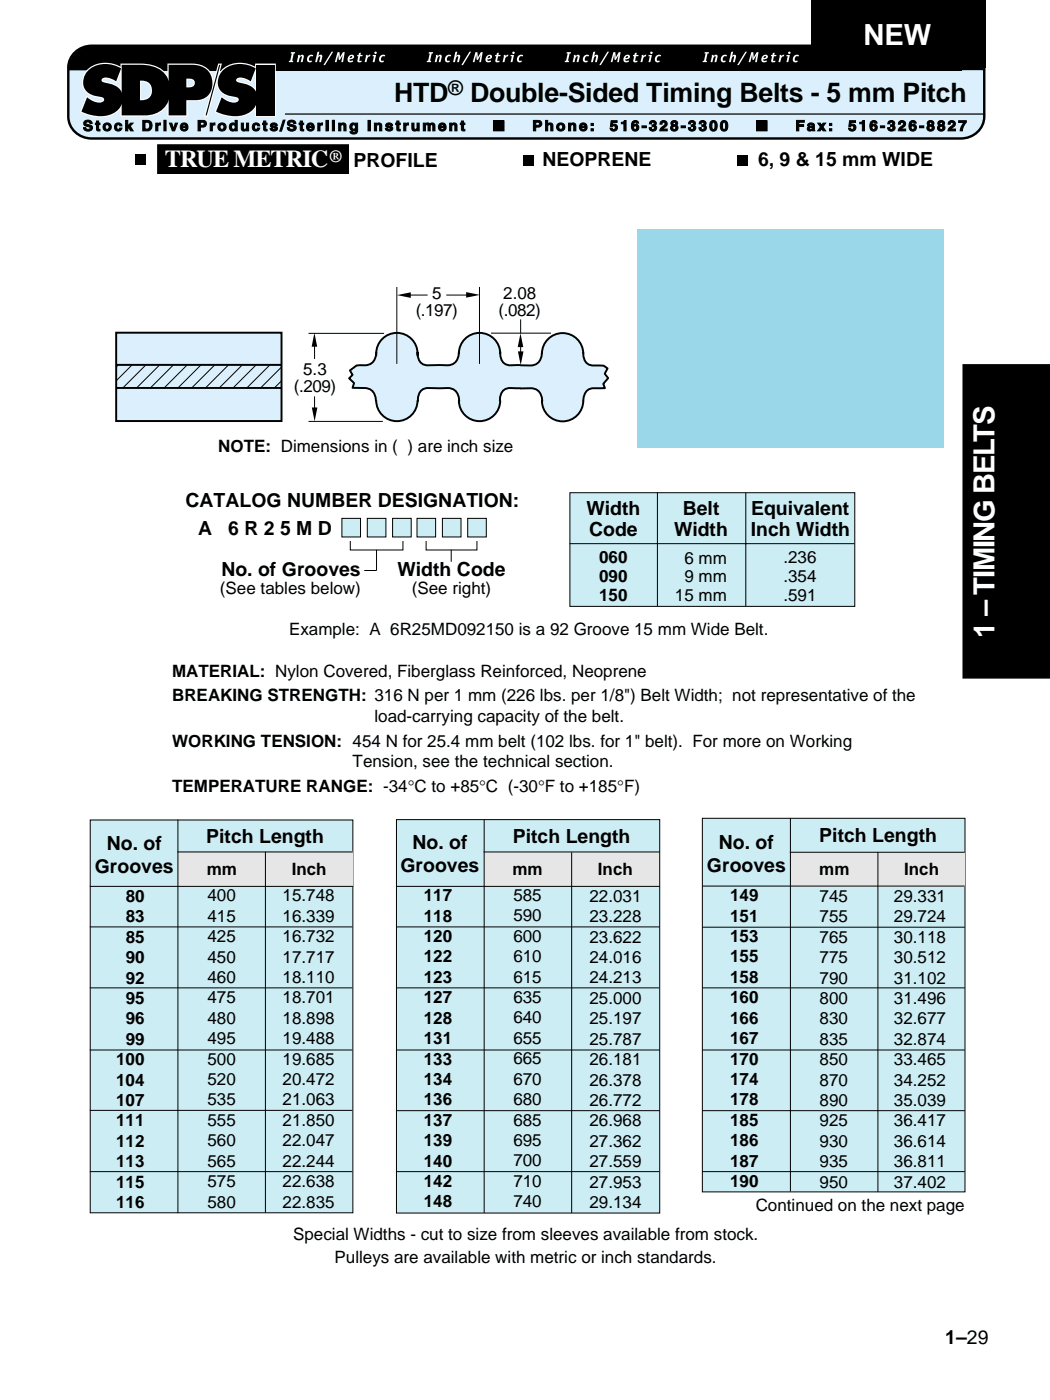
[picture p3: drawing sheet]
<svg xmlns="http://www.w3.org/2000/svg" width="152mm" height="203mm" viewBox="0 0 152 203" stroke-linecap="round" stroke-linejoin="round" font-family="sans-serif">
<g fill="#dceffc">
<path d="M50.8 53.8l1-.8h.5a2.52 2.52 0 0 0 1.9-.5 2.3 2.3 0 0 0 .4-1.4v7.2a1.79 1.79 0 0 0-2.1-2h-1.3l.2-.7-.7-.7 .5-.5z"/>
<path d="M84.7 51.1a1.67 1.67 0 0 0 1.9 1.9 1.99 1.99 0 0 1 1.6 .5l-.4 .7 .5 .7-.7 .8 .2 .6-1.2 .1a1.65 1.65 0 0 0-1.9 1.9z"/>
<path d="M53.8 53h31.3l.1 3.4h-31.3z"/>
<path d="M67.3 49.4a3 3 0 0 1 3.3-.9 3 3 0 0 1 2 2.8h-6l.1-.7 .2-.6z"/>
<path d="M55.3 49.4a3 3 0 0 1 3.4-.9 3 3 0 0 1 1.9 3.1h-6a3 3 0 0 1 .7-2.2z"/>
<path d="M66.6 58.1h6a3 3 0 0 1-3 3 3 3 0 0 1-3-3z"/>
<path d="M54.6 58.1h6a3 3 0 0 1-3 3 3 3 0 0 1-3-3z"/>
<path d="M79.3 49.5a3 3 0 0 1 3.4-1 3 3 0 0 1 2 2.8h-6v-.6l.3-.7z"/>
<path d="M78.7 58.2h6a3 3 0 0 1-3 3 3 3 0 0 1-3-3z"/>
<path d="M54.7 51.2l5.8-.1a2.17 2.17 0 0 0 .9 2h-5.8l-1.7-.1a2.7 2.7 0 0 0 .8-1.8z"/>
<path d="M54 56.4l.1-.1 1.6-.1 5.8 .1a1.96 1.96 0 0 0-.8 1.7l-.3 .2a24 24 0 0 1-5.7 0v-.1a3.3 3.3 0 0 0-.7-1.7z"/>
<path d="M66.7 51.2l5.8-.1a2.17 2.17 0 0 0 .9 2h-5.8l-1.7-.1a2.7 2.7 0 0 0 .8-1.8z"/>
<path d="M65.9 56.4l.2-.1 1.6-.1 5.8 .1a1.96 1.96 0 0 0-.8 1.7l-.3 .2a24 24 0 0 1-5.7 0v-.1a3.3 3.3 0 0 0-.8-1.7z"/>
<path d="M78.8 51.2l5.7-.1a2.18 2.18 0 0 0 1 2h-5.9l-1.7-.1a2.71 2.71 0 0 0 .9-1.8z"/>
<path d="M77.8 56.4l.2-.1 1.6-.1 5.9 .1a1.97 1.97 0 0 0-.8 1.7l-.3 .2a24 24 0 0 1-5.6 0l-.4-.9z"/>
</g>
<g fill="none" stroke="#000" stroke-width=".28">
<path d="M54.6 58.1a3 3 0 0 0 3 3 3 3 0 0 0 3-3M54.6 51.1a1.78 1.78 0 0 1-2 1.9h-.8l-1 .8 .4 .6-.5 .5 .7 .7-.2 .7h1.3a1.74 1.74 0 0 1 2.1 2M54.6 51.6a3 3 0 0 1 3-3.3 3 3 0 0 1 3 3.3M60.6 51.1a1.64 1.64 0 0 0 1.6 1.9h1.8a2.75 2.75 0 0 0 2.1-.5 2.3 2.3 0 0 0 .5-1.4M60.7 58.3a1.64 1.64 0 0 1 1.5-2h1.8a2.75 2.75 0 0 1 2.2 .5 2.3 2.3 0 0 1 .4 1.5M66.6 51.3a3 3 0 0 1 3-3 3 3 0 0 1 3 3M66.6 58.1a3 3 0 0 0 3 3 3 3 0 0 0 3-3M72.6 51.1a1.66 1.66 0 0 0 2 1.9h.9M75.5 56.4h.8a2.56 2.56 0 0 1 1.9 .5 2.3 2.3 0 0 1 .5 1.4M75.5 56.4l-.9-.1a1.61 1.61 0 0 0-2 2M78.7 51.3a3 3 0 0 1 3-3 3 3 0 0 1 3 3M78.7 58.2a3 3 0 0 0 3 3 3 3 0 0 0 3-3"/>
<path d="M78.7 51.1a1.78 1.78 0 0 1-2.1 1.9h-1.1M84.7 51.1a1.67 1.67 0 0 0 1.9 1.9 1.99 1.99 0 0 1 1.6 .5l-.4 .7 .5 .7-.7 .8 .2 .6-1.2 .1a1.65 1.65 0 0 0-1.9 1.9"/>
</g>
<path d="M44.8 48.4h10.9M45.7 49.5v2.6M45.7 57.5v2M57.6 41.6v11.2M59.3 42.8h2.8M64.8 42.8h3.7M69.6 41.6v11.2M71.3 48.4h8.7M75.6 46.4v2M75.6 49.4v2.8M44.8 61.2h10.8" fill="none" stroke="#000" stroke-width=".15"/>
<path d="M45.6 48.3l.4 2h-.8zM45.3 59.1h.8l-.4 2zM57.6 42.8l2-.4v.8zM67.7 42.4l2 .4-2 .4zM75.5 48.4l.4 2h-.8zM75.2 51h.8l-.4 2z" fill="#000"/>
<path d="M16.9 48.3h24v12.8h-24z" fill="#dceffc"/>
<path d="M16.9 48.3h24v12.8h-24zM16.9 53h23.9M16.9 56.3h23.9" fill="none" stroke="#000" stroke-width=".28"/>
<g fill="none" stroke="#000" stroke-width=".15">
<path d="M17.1 53l-.2 .2M19.1 53l-2.2 2.3M21.1 53l-3.3 3.4M23.1 53l-3.3 3.4M25.1 53l-3.3 3.4M27.1 53l-3.3 3.4M29.1 53l-3.3 3.4M31.1 53l-3.3 3.4M33.1 53l-3.3 3.4M35.1 53l-3.3 3.4M37.1 53l-3.3 3.4M39.1 53l-3.3 3.4"/>
<path d="M40.8 53.3l-3 3.1M40.9 55.3l-1.1 1.1"/>
</g>
<path d="M92.5 33.2h44.5v31.8h-44.5z" fill-rule="evenodd" fill="#9ad8e9"/>
<path d="M10.9 7.6a3.5 3.5 0 0 1 2.4-1h126.2a3.3 3.3 0 0 1 3.4 3.2v7.1a3.3 3.3 0 0 1-3.4 3.2h-126.2a3.3 3.3 0 0 1-3.4-3.2v-7.1a3.1 3.1 0 0 1 1-2.2z" fill="#dceffc"/>
<path d="M10.9 7.6a3.5 3.5 0 0 1 2.4-1h126.2a3.3 3.3 0 0 1 3.4 3.2v7.1a3.3 3.3 0 0 1-3.4 3.2h-126.2a3.3 3.3 0 0 1-3.4-3.2v-7.1a3.1 3.1 0 0 1 1-2.2z" fill="none" stroke="#000" stroke-width=".35"/>
<g fill="#000">
<path d="M12.4 17.5a.69 .69 0 0 1 .9 .3l.1 .1h-.3l-.2-.2h-.2l-.2 .2v.1l.7 .2 .2 .3a.68 .68 0 0 1-.6 .5 .68 .68 0 0 1-.7-.5h.3l.2 .2 .2 .1 .3-.1-.1-.2-.2-.1a.49 .49 0 0 1-.6-.2 .49 .49 0 0 1 .2-.7zM13.4 6.7h126.2v3.5h-126.2zM14 17.6h.3v.3h.2v.2h-.2v.6l.2 .1v.2l-.5-.1v-.8h-.2v-.2h.2zM16.7 18a.56 .56 0 0 1 1 .3h-.3l-.1-.2a.3 .3 0 0 0-.4 .3 .3 .3 0 0 0 .4 .3l.1-.1h.3v.2a.59 .59 0 0 1-1 0 .76 .76 0 0 1 0-.8zM18.2 17.5h.3v.8l.4-.4h.4l-.4 .4 .4 .7h-.3l-.3-.5-.2 .1v.4h-.3zM22.6 17.9h.3v.2l.2-.2 .2-.1v.3l-.4 .2v.7h-.3zM24.6 17.9h.3l.3 .8 .2-.8h.4l-.5 1.1h-.3zM30.5 17.9h.3v.2l.2-.2 .2-.1v.3l-.4 .2v.7h-.3zM35 17.9h.3v.7l.2 .2 .2-.1 .1-.8h.3v1.1h-.3v-.2a.41 .41 0 0 1-.5 .2 .41 .41 0 0 1-.3-.4zM11 7.6a3.5 3.5 0 0 1 2.4-.9h20.3a3.3 3.3 0 0 1 3.4 3.5h-27.1a3.2 3.2 0 0 1 1-2.6zM36.7 18a.56 .56 0 0 1 1 .3h-.3l-.1-.2a.3 .3 0 0 0-.4 .3 .3 .3 0 0 0 .4 .3l.1-.1h.3v.2a.59 .59 0 0 1-1 0 .76 .76 0 0 1 0-.8zM38.3 17.6h.3v.3h.2v.2h-.2v.6l.2 .1v.2l-.5-.1v-.8h-.2v-.2h.2z"/>
<path d="M39.3 18a.56 .56 0 0 1 .9 .2h-.3l-.2-.1-.2 .1 .7 .2 .1 .2a.57 .57 0 0 1-.6 .4 .57 .57 0 0 1-.5-.4h.3l.3 .2 .2-.1-.6-.3zM41.1 17.4h.3l-.5 1.6h-.3zM41.9 17.5a.69 .69 0 0 1 1 .3v.1h-.3l-.1-.2h-.2l-.3 .2 .1 .1 .7 .2 .2 .3a.68 .68 0 0 1-.7 .5 .68 .68 0 0 1-.6-.5h.3l.1 .2 .2 .1 .3-.1v-.2l-.2-.1a.49 .49 0 0 1-.6-.2 .49 .49 0 0 1 .1-.7zM43.6 17.6h.3v.3h.2v.2h-.2v.6l.2 .1v.2l-.5-.1v-.8h-.2v-.2h.2zM46.1 17.9h.3v.2l.2-.2 .2-.1v.3l-.3 .2-.1 .7h-.3zM47.3 17.5h.3v1.5h-.3zM49.2 17.9h.3v.1a.42 .42 0 0 1 .4-.1 .42 .42 0 0 1 .3 .3v.8h-.3v-.8l-.2-.1-.2 .1v.8h-.3zM53.4 17.5h.3v1.5h-.3zM54.3 17.9h.3v.1a.42 .42 0 0 1 .5-.1 .42 .42 0 0 1 .3 .3v.8h-.3v-.8l-.2-.1-.2 .1v.8h-.4zM56 18a.56 .56 0 0 1 1 .2h-.3l-.2-.1-.2 .1 .6 .2 .1 .2a.57 .57 0 0 1-.5 .4 .57 .57 0 0 1-.6-.4h.4l.2 .2 .2-.1-.6-.3zM57.6 17.6h.3v.3h.2v.2h-.2v.6l.2 .1v.2l-.5-.1v-.8h-.2v-.2h.2zM58.6 17.9h.3v.2l.2-.2 .2-.1v.3l-.4 .2v.7h-.3z"/>
<path d="M59.8 17.9h.3v.7l.2 .2 .2-.1v-.8h.3v1.1h-.3v-.2a.41 .41 0 0 1-.4 .2 .41 .41 0 0 1-.3-.4zM61.4 17.9h.3v.1l.4-.2 .3 .2a.39 .39 0 0 1 .4-.1 .39 .39 0 0 1 .3 .3v.8h-.3v-.7l-.2-.2-.1 .1-.1 .1v.7h-.3v-.8l-.2-.1-.2 .2v.7h-.3zM65.3 17.9h.3v.1a.42 .42 0 0 1 .4-.1 .42 .42 0 0 1 .3 .3v.8h-.3v-.8l-.2-.1-.2 .1v.8h-.3zM67 17.6h.3v.3h.2v.2h-.2v.6l.2 .1v.2l-.5-.1v-.8h-.2v-.2h.2zM71.6 17.5h1.6v1.5h-1.6zM79.2 17.5h.3v.5a.42 .42 0 0 1 .4-.1 .42 .42 0 0 1 .4 .3v.8h-.4v-.8l-.2-.1-.2 .1v.8h-.3zM82.5 17.9h.3v.1a.42 .42 0 0 1 .5-.1 .42 .42 0 0 1 .3 .3v.8h-.3l-.1-.8-.1-.1-.2 .1-.1 .8h-.3zM88.7 17.5h.9v.3h-.7v.3a.49 .49 0 0 1 .7 .4 .55 .55 0 0 1-.5 .5 .55 .55 0 0 1-.6-.4h.4l.2 .2a.27 .27 0 0 0 .2-.3 .27 .27 0 0 0-.3-.2h-.4zM90.2 17.8l.3-.1 .1-.2h.3v1.5h-.3v-1h-.4zM93.2 18.3h.6v.2h-.6zM94.3 17.7a.53 .53 0 0 1 .5-.2 .53 .53 0 0 1 .5 .4l-.2 .3h.1a.52 .52 0 0 1-.3 .9 .52 .52 0 0 1-.7-.6h.3l.1 .2 .2 .1 .1-.1 .1-.1-.1-.2-.3-.1v-.2h.3v-.3l-.1-.1-.2 .1-.1 .2h-.2zM96 17.6a.52 .52 0 0 1 .8 .1 .52 .52 0 0 1-.3 .8l-.3 .2h.6v.3h-1a1.1 1.1 0 0 1 .7-.9v-.3l-.2-.1-.1 .1-.1 .2h-.3z"/>
<path d="M98.9 18.3h.6v.2h-.6zM100 17.7a.53 .53 0 0 1 .5-.2 .53 .53 0 0 1 .4 .4l-.1 .3a.52 .52 0 0 1-.2 .9 .52 .52 0 0 1-.7-.6h.3l.1 .2 .1 .1 .2-.1 .1-.1-.1-.2-.3-.1v-.2h.3v-.3l-.2-.1-.1 .1-.1 .2h-.3zM101.5 17.7a.53 .53 0 0 1 .6-.2 .53 .53 0 0 1 .4 .4l-.2 .3h.1a.52 .52 0 0 1-.3 .9 .52 .52 0 0 1-.6-.6h.3v.2l.2 .1 .1-.1 .1-.1v-.2l-.3-.1v-.2h.2v-.3l-.1-.1-.2 .1v.2h-.3zM109.8 17.5h1.5v1.5h-1.5zM115.6 17.5h1.1v.2h-.8v.4h.7v.3h-.7v.6h-.3zM118.7 17.9h.4l.2 .3 .2-.3h.3l-.4 .5 .4 .6h-.3l-.2-.3-.2 .3h-.4l.4-.6zM123.3 17.5h.9v.3h-.7v.3a.49 .49 0 0 1 .7 .4 .55 .55 0 0 1-.5 .5 .55 .55 0 0 1-.5-.4h.3l.2 .2a.27 .27 0 0 0 .2-.3 .27 .27 0 0 0-.3-.2h-.4zM124.8 17.8l.3-.1 .1-.2h.3v1.5h-.3v-1h-.4zM127.8 18.3h.6v.2h-.6zM128.9 17.7a.53 .53 0 0 1 .6-.2 .53 .53 0 0 1 .4 .4l-.2 .3h.1a.52 .52 0 0 1-.3 .9 .52 .52 0 0 1-.7-.6h.3l.1 .2 .2 .1 .1-.1 .1-.1-.1-.2-.3-.1v-.2h.3v-.3l-.1-.1-.2 .1-.1 .2h-.2zM130.6 17.6a.52 .52 0 0 1 .8 .1 .52 .52 0 0 1-.3 .8l-.3 .2h.6v.3h-1a1.11 1.11 0 0 1 .7-.9v-.3l-.2-.1-.1 .1-.1 .2h-.3zM133.5 18.3h.6v.2h-.6z"/>
<path d="M137.8 17.6a.52 .52 0 0 1 .8 .1 .52 .52 0 0 1-.3 .8l-.3 .2h.7v.3h-1.1a1.1 1.1 0 0 1 .7-.9v-.3l-.2-.1-.1 .1-.1 .2h-.3zM139.1 17.5h1.2v.2a2.01 2.01 0 0 0-.6 1.3h-.3a2.05 2.05 0 0 1 .5-1.2h-.8zM116.6 7.6a3.5 3.5 0 0 1 2.4-.9h20.4a3.3 3.3 0 0 1 3.3 3.5h-27.1a3.2 3.2 0 0 1 1-2.6zM142.7 10.1v.2z"/>
<path d="M14.9 18.4a.65 .65 0 0 1 1.3 0 .65 .65 0 0 1-1.3 0zM15.2 18.4a.35 .35 0 0 0 .7 0 .35 .35 0 0 0-.7 0z"/>
<path d="M20.7 17.5h.7a.77 .77 0 0 1 .7 .7 .77 .77 0 0 1-.7 .8h-.7zM21 17.7v1h.6a.57 .57 0 0 0-.2-1z"/>
<path d="M23.8 17.5v.2h.3v-.2zM23.8 17.9v1.1h.3v-1.1z"/>
<path d="M26.2 18.1a.57 .57 0 0 1 .7-.2 .57 .57 0 0 1 .4 .6h-.8l.1 .2 .1 .1 .2-.1h.4a.59 .59 0 0 1-.9 .2 .59 .59 0 0 1-.2-.8zM26.6 18.1l-.1 .2h.5l-.1-.2z"/>
<path d="M28.7 17.5h.8a.48 .48 0 0 1 .5 .3 .48 .48 0 0 1-.2 .6h-.7v.6h-.4zM29.1 17.7v.5l.5-.1v-.3z"/>
<path d="M31.6 18.4a.61 .61 0 0 1 1.2 0 .61 .61 0 0 1-1.2 0zM31.9 18.4a.32 .32 0 0 0 .6 0 .32 .32 0 0 0-.6 0z"/>
<path d="M33.5 17.9l.3-.1 .3 .2v-.5h.3v1.5h-.3v-.1l-.3 .1a.62 .62 0 0 1-.5-.5 .62 .62 0 0 1 .2-.6zM33.6 18.5a.31 .31 0 0 0 .6 0 .31 .31 0 0 0-.6 0z"/>
<path d="M44.6 18.1a.57 .57 0 0 1 .7-.2 .57 .57 0 0 1 .3 .6h-.8l.1 .2 .2 .1 .2-.1h.3a.59 .59 0 0 1-.8 .2 .59 .59 0 0 1-.2-.8zM44.9 18.1l-.1 .2h.5l-.1-.2z"/>
<path d="M48.2 17.5v.2h.3v-.2zM48.2 17.9v1.1h.3v-1.1z"/>
<path d="M51 17.9h.4l.2 .1v-.1h.3l-.1 1.4a.65 .65 0 0 1-1-.2l.5 .1a.27 .27 0 0 0 .3-.4l-.3 .2a.59 .59 0 0 1-.6-.5 .59 .59 0 0 1 .3-.6zM51 18.5a.3 .3 0 0 0 .6 0 .3 .3 0 0 0-.6 0z"/>
<path d="M63.7 18.1a.57 .57 0 0 1 .7-.2 .57 .57 0 0 1 .3 .6h-.8l.1 .2 .2 .1 .2-.1h.3a.59 .59 0 0 1-.8 .2 .59 .59 0 0 1-.2-.8zM64 18.1l-.1 .2h.5l-.1-.2z"/>
<path d="M77.4 17.5h.7a.48 .48 0 0 1 .5 .3 .48 .48 0 0 1-.1 .6h-.7v.6h-.4zM77.8 17.7v.5l.4-.1 .1-.3z"/>
<path d="M80.8 18.4a.61 .61 0 0 1 1.2 0 .61 .61 0 0 1-1.2 0zM81.1 18.4a.32 .32 0 0 0 .6 0 .32 .32 0 0 0-.6 0z"/>
<path d="M84.2 18.1a.57 .57 0 0 1 .7-.2 .57 .57 0 0 1 .3 .6h-.8l.1 .2 .2 .1 .2-.1h.3a.59 .59 0 0 1-.8 .2 .59 .59 0 0 1-.2-.8zM84.5 18.1l-.1 .2h.5l-.1-.2z"/>
<path d="M85.8 17.9h.3v.3h-.3zM85.8 18.7h.3v.3h-.3z"/>
<path d="M91.9 17.6l.3-.1a.42 .42 0 0 1 .5 .4h-.3l-.2-.2-.1 .1-.2 .3 .3-.1a.52 .52 0 0 1 .4 .8 .52 .52 0 0 1-.9 0v-.2a1.04 1.04 0 0 1 .2-1zM92 18.4a.27 .27 0 0 0 0 .3 .27 .27 0 0 0 .3 .1l.1-.3-.1-.2h-.1z"/>
<path d="M97.4 17.7a.53 .53 0 0 1 1 .2l-.2 .3a.39 .39 0 0 1 .2 .6 .57 .57 0 0 1-.6 .2 .57 .57 0 0 1-.5-.4l.1-.3 .2-.1-.2-.3zM97.7 18.4v.3h.3v-.3zM97.7 17.8v.2h.3v-.2z"/>
<path d="M103.1 17.7a.53 .53 0 0 1 .6-.2 .53 .53 0 0 1 .4 .4 .8 .8 0 0 1-.5 1.1h-.3a1 1 0 0 1-.2-1.3zM103.4 17.8l-.1 .2a.64 .64 0 0 0 .3 .8 .74 .74 0 0 0 0-1.1z"/>
<path d="M104.7 17.7a.53 .53 0 0 1 .5-.2 .53 .53 0 0 1 .4 .4 .8 .8 0 0 1-.5 1.1h-.2a1 1 0 0 1-.2-1.3zM105 17.8l-.1 .2a.64 .64 0 0 0 .2 .8 .74 .74 0 0 0 0-1.1z"/>
<path d="M117.3 18a.58 .58 0 0 1 .9 .2l.1 .8h-.4v-.1a.37 .37 0 0 1-.6 0 .37 .37 0 0 1 .2-.6l.4-.1-.2-.1-.2 .1h-.3zM117.5 18.6v.1l.1 .1h.2l.1-.4z"/>
<path d="M120.4 17.9v.3h.3v-.3zM120.4 18.7v.3h.3v-.3z"/>
<path d="M126.5 17.6l.3-.1a.42 .42 0 0 1 .5 .4h-.3l-.2-.2-.1 .1-.1 .3 .3-.1a.52 .52 0 0 1 .3 .8 .52 .52 0 0 1-.8 0l-.1-.2a1.04 1.04 0 0 1 .2-1zM126.6 18.4a.27 .27 0 0 0 0 .3 .27 .27 0 0 0 .3 .1l.1-.3-.1-.2h-.1z"/>
<path d="M132.2 17.6l.3-.1a.42 .42 0 0 1 .5 .4h-.3l-.2-.2-.2 .1-.1 .3 .3-.1a.52 .52 0 0 1 .4 .8 .52 .52 0 0 1-.9 0v-.2a1.04 1.04 0 0 1 .2-1zM132.3 18.4a.27 .27 0 0 0 0 .3 .27 .27 0 0 0 .3 .1l.1-.3-.1-.2h-.1z"/>
<path d="M134.6 17.7a.53 .53 0 0 1 1 .2l-.2 .3a.39 .39 0 0 1 .2 .6 .57 .57 0 0 1-.6 .2 .57 .57 0 0 1-.5-.4l.1-.3 .2-.1-.2-.3zM134.9 18.4v.3h.3v-.3zM134.9 17.8v.2h.3v-.2z"/>
<path d="M136.2 17.7a.53 .53 0 0 1 .9 .2l-.2 .3a.39 .39 0 0 1 .2 .6 .57 .57 0 0 1-.6 .2 .57 .57 0 0 1-.4-.4v-.3l.2-.1-.2-.3zM136.5 18.4l-.1 .3h.4v-.3zM136.5 17.8v.2h.3v-.2z"/>
</g>
<g fill="none" stroke="#000" stroke-width=".15">
<path d="M12.4 17.5a.69 .69 0 0 1 .9 .3l.1 .1h-.3l-.2-.2h-.2l-.2 .2v.1l.7 .2 .2 .3a.68 .68 0 0 1-.6 .5 .68 .68 0 0 1-.7-.5h.3l.2 .2 .2 .1 .3-.1-.1-.2-.2-.1a.49 .49 0 0 1-.6-.2 .49 .49 0 0 1 .2-.7zM14 17.6h.3v.3h.2v.2h-.2v.6l.2 .1v.2l-.5-.1v-.8h-.2v-.2h.2zM16.7 18a.56 .56 0 0 1 1 .3h-.3l-.1-.2a.3 .3 0 0 0-.4 .3 .3 .3 0 0 0 .4 .3l.1-.1h.3v.2a.59 .59 0 0 1-1 0 .76 .76 0 0 1 0-.8zM18.2 17.5h.3v.8l.4-.4h.4l-.4 .4 .4 .7h-.3l-.3-.5-.2 .1v.4h-.3zM20.7 17.5h.7a.77 .77 0 0 1 .7 .7 .77 .77 0 0 1-.7 .8h-.7zM21 17.7l.5 .1a.57 .57 0 0 1-.1 .9h-.4zM22.6 17.9h.3v.2l.2-.2 .2-.1v.3l-.4 .2v.7h-.3zM23.8 17.5h.3v.2h-.3zM23.8 17.9h.3v1.1h-.3zM24.6 17.9h.3l.3 .8 .2-.8h.4l-.5 1.1h-.3zM26.2 18.1a.57 .57 0 0 1 .7-.2 .57 .57 0 0 1 .4 .6h-.8l.1 .2 .1 .1 .2-.1h.4a.59 .59 0 0 1-.9 .2 .59 .59 0 0 1-.2-.8zM26.6 18.1h.3l.1 .2h-.5z"/>
<path d="M28.7 17.5h.8a.48 .48 0 0 1 .5 .3 .48 .48 0 0 1-.2 .6h-.7v.6h-.4zM29.1 17.7l.5 .1v.3l-.5 .1zM30.5 17.9h.3v.2l.2-.2 .2-.1v.3l-.4 .2v.7h-.3zM33.5 17.9l.3-.1 .3 .2v-.5h.3v1.5h-.3v-.1l-.3 .1a.62 .62 0 0 1-.5-.5 .62 .62 0 0 1 .2-.6zM35 17.9h.3v.7l.2 .2 .2-.1 .1-.8h.3v1.1h-.3v-.2a.41 .41 0 0 1-.5 .2 .41 .41 0 0 1-.3-.4zM36.7 18a.56 .56 0 0 1 1 .3h-.3l-.1-.2a.3 .3 0 0 0-.4 .3 .3 .3 0 0 0 .4 .3l.1-.1h.3v.2a.59 .59 0 0 1-1 0 .76 .76 0 0 1 0-.8zM38.3 17.6h.3v.3h.2v.2h-.2v.6l.2 .1v.2l-.5-.1v-.8h-.2v-.2h.2zM39.3 18a.56 .56 0 0 1 .9 .2h-.3l-.2-.1-.2 .1 .7 .2 .1 .2a.57 .57 0 0 1-.6 .4 .57 .57 0 0 1-.5-.4h.3l.3 .2 .2-.1-.6-.3zM41.1 17.4h.3l-.5 1.6h-.3zM41.9 17.5a.69 .69 0 0 1 1 .3v.1h-.3l-.1-.2h-.2l-.3 .2 .1 .1 .7 .2 .2 .3a.68 .68 0 0 1-.7 .5 .68 .68 0 0 1-.6-.5h.3l.1 .2 .2 .1 .3-.1v-.2l-.2-.1a.49 .49 0 0 1-.6-.2 .49 .49 0 0 1 .1-.7zM43.6 17.6h.3v.3h.2v.2h-.2v.6l.2 .1v.2l-.5-.1v-.8h-.2v-.2h.2zM44.6 18.1a.57 .57 0 0 1 .7-.2 .57 .57 0 0 1 .3 .6h-.8l.1 .2 .2 .1 .2-.1h.3a.59 .59 0 0 1-.8 .2 .59 .59 0 0 1-.2-.8z"/>
<path d="M44.9 18.1h.3l.1 .2h-.5zM46.1 17.9h.3v.2l.2-.2 .2-.1v.3l-.3 .2-.1 .7h-.3zM47.3 17.5h.3v1.5h-.3zM48.2 17.5h.3v.2h-.3zM48.2 17.9h.3v1.1h-.3zM49.2 17.9h.3v.1a.42 .42 0 0 1 .4-.1 .42 .42 0 0 1 .3 .3v.8h-.3v-.8l-.2-.1-.2 .1v.8h-.3zM51 17.9h.4l.2 .1v-.1h.3l-.1 1.4a.65 .65 0 0 1-1-.2l.5 .1a.27 .27 0 0 0 .3-.4l-.3 .2a.59 .59 0 0 1-.6-.5 .59 .59 0 0 1 .3-.6zM53.4 17.5h.3v1.5h-.3zM54.3 17.9h.3v.1a.42 .42 0 0 1 .5-.1 .42 .42 0 0 1 .3 .3v.8h-.3v-.8l-.2-.1-.2 .1v.8h-.4zM56 18a.56 .56 0 0 1 1 .2h-.3l-.2-.1-.2 .1 .6 .2 .1 .2a.57 .57 0 0 1-.5 .4 .57 .57 0 0 1-.6-.4h.4l.2 .2 .2-.1-.6-.3zM57.6 17.6h.3v.3h.2v.2h-.2v.6l.2 .1v.2l-.5-.1v-.8h-.2v-.2h.2zM58.6 17.9h.3v.2l.2-.2 .2-.1v.3l-.4 .2v.7h-.3z"/>
<path d="M59.8 17.9h.3v.7l.2 .2 .2-.1v-.8h.3v1.1h-.3v-.2a.41 .41 0 0 1-.4 .2 .41 .41 0 0 1-.3-.4zM61.4 17.9h.3v.1l.4-.2 .3 .2a.39 .39 0 0 1 .4-.1 .39 .39 0 0 1 .3 .3v.8h-.3v-.7l-.2-.2-.1 .1-.1 .1v.7h-.3v-.8l-.2-.1-.2 .2v.7h-.3zM63.7 18.1a.57 .57 0 0 1 .7-.2 .57 .57 0 0 1 .3 .6h-.8l.1 .2 .2 .1 .2-.1h.3a.59 .59 0 0 1-.8 .2 .59 .59 0 0 1-.2-.8zM64 18.1h.3l.1 .2h-.5zM65.3 17.9h.3v.1a.42 .42 0 0 1 .4-.1 .42 .42 0 0 1 .3 .3v.8h-.3v-.8l-.2-.1-.2 .1v.8h-.3zM67 17.6h.3v.3h.2v.2h-.2v.6l.2 .1v.2l-.5-.1v-.8h-.2v-.2h.2zM71.6 17.5h1.6v1.5h-1.6zM77.4 17.5h.7a.48 .48 0 0 1 .5 .3 .48 .48 0 0 1-.1 .6h-.7v.6h-.4zM77.8 17.7l.5 .1-.1 .3-.4 .1zM79.2 17.5h.3v.5a.42 .42 0 0 1 .4-.1 .42 .42 0 0 1 .4 .3v.8h-.4v-.8l-.2-.1-.2 .1v.8h-.3zM82.5 17.9h.3v.1a.42 .42 0 0 1 .5-.1 .42 .42 0 0 1 .3 .3v.8h-.3l-.1-.8-.1-.1-.2 .1-.1 .8h-.3zM84.2 18.1a.57 .57 0 0 1 .7-.2 .57 .57 0 0 1 .3 .6h-.8l.1 .2 .2 .1 .2-.1h.3a.59 .59 0 0 1-.8 .2 .59 .59 0 0 1-.2-.8z"/>
<path d="M84.5 18.1h.3l.1 .2h-.5zM85.8 17.9h.3v.3h-.3zM85.8 18.7h.3v.3h-.3zM88.7 17.5h.9v.3h-.7v.3a.49 .49 0 0 1 .7 .4 .55 .55 0 0 1-.5 .5 .55 .55 0 0 1-.6-.4h.4l.2 .2a.27 .27 0 0 0 .2-.3 .27 .27 0 0 0-.3-.2h-.4zM90.2 17.8l.3-.1 .1-.2h.3v1.5h-.3v-1h-.4zM91.9 17.6l.3-.1a.42 .42 0 0 1 .5 .4h-.3l-.2-.2-.1 .1-.2 .3 .3-.1a.52 .52 0 0 1 .4 .8 .52 .52 0 0 1-.9 0v-.2a1.04 1.04 0 0 1 .2-1zM92 18.4l.2-.1h.1l.1 .4-.2 .1a.28 .28 0 0 1-.2-.4zM93.2 18.3h.6v.2h-.6zM94.3 17.7a.53 .53 0 0 1 .5-.2 .53 .53 0 0 1 .5 .4l-.2 .3h.1a.52 .52 0 0 1-.3 .9 .52 .52 0 0 1-.7-.6h.3l.1 .2 .2 .1 .1-.1 .1-.1-.1-.2-.3-.1v-.2h.3v-.3l-.1-.1-.2 .1-.1 .2h-.2zM96 17.6a.52 .52 0 0 1 .8 .1 .52 .52 0 0 1-.3 .8l-.3 .2h.6v.3h-1a1.1 1.1 0 0 1 .7-.9v-.3l-.2-.1-.1 .1-.1 .2h-.3zM97.4 17.7a.53 .53 0 0 1 1 .2l-.2 .3a.39 .39 0 0 1 .2 .6 .57 .57 0 0 1-.6 .2 .57 .57 0 0 1-.5-.4l.1-.3 .2-.1-.2-.3zM97.7 18.4h.3v.3h-.3z"/>
<path d="M97.7 17.8h.3v.2h-.3zM98.9 18.3h.6v.2h-.6zM100 17.7a.53 .53 0 0 1 .5-.2 .53 .53 0 0 1 .4 .4l-.1 .3a.52 .52 0 0 1-.2 .9 .52 .52 0 0 1-.7-.6h.3l.1 .2 .1 .1 .2-.1 .1-.1-.1-.2-.3-.1v-.2h.3v-.3l-.2-.1-.1 .1-.1 .2h-.3zM101.5 17.7a.53 .53 0 0 1 .6-.2 .53 .53 0 0 1 .4 .4l-.2 .3h.1a.52 .52 0 0 1-.3 .9 .52 .52 0 0 1-.6-.6h.3v.2l.2 .1 .1-.1 .1-.1v-.2l-.3-.1v-.2h.2v-.3l-.1-.1-.2 .1v.2h-.3zM103.1 17.7a.53 .53 0 0 1 .6-.2 .53 .53 0 0 1 .4 .4 .8 .8 0 0 1-.5 1.1h-.3a1 1 0 0 1-.2-1.3zM103.4 17.8l.2-.1a.74 .74 0 0 1 0 1.1 .69 .69 0 0 1-.2-1zM104.7 17.7a.53 .53 0 0 1 .5-.2 .53 .53 0 0 1 .4 .4 .8 .8 0 0 1-.5 1.1h-.2a1 1 0 0 1-.2-1.3zM105 17.8l.1-.1a.74 .74 0 0 1 0 1.1 .69 .69 0 0 1-.1-1zM109.8 17.5h1.5v1.5h-1.5zM115.6 17.5h1.1v.2h-.8v.4h.7v.3h-.7v.6h-.3zM117.3 18a.58 .58 0 0 1 .9 .2l.1 .8h-.4v-.1a.37 .37 0 0 1-.6 0 .37 .37 0 0 1 .2-.6l.4-.1-.2-.1-.2 .1h-.3zM117.5 18.6l.4-.2-.1 .4h-.2l-.1-.1z"/>
<path d="M118.7 17.9h.4l.2 .3 .2-.3h.3l-.4 .5 .4 .6h-.3l-.2-.3-.2 .3h-.4l.4-.6zM120.4 17.9h.3v.3h-.3zM120.4 18.7h.3v.3h-.3zM123.3 17.5h.9v.3h-.7v.3a.49 .49 0 0 1 .7 .4 .55 .55 0 0 1-.5 .5 .55 .55 0 0 1-.5-.4h.3l.2 .2a.27 .27 0 0 0 .2-.3 .27 .27 0 0 0-.3-.2h-.4zM124.8 17.8l.3-.1 .1-.2h.3v1.5h-.3v-1h-.4zM126.5 17.6l.3-.1a.42 .42 0 0 1 .5 .4h-.3l-.2-.2-.1 .1-.1 .3 .3-.1a.52 .52 0 0 1 .3 .8 .52 .52 0 0 1-.8 0l-.1-.2a1.04 1.04 0 0 1 .2-1zM126.6 18.4l.2-.1h.1l.1 .4-.2 .1a.28 .28 0 0 1-.2-.4zM127.8 18.3h.6v.2h-.6zM128.9 17.7a.53 .53 0 0 1 .6-.2 .53 .53 0 0 1 .4 .4l-.2 .3h.1a.52 .52 0 0 1-.3 .9 .52 .52 0 0 1-.7-.6h.3l.1 .2 .2 .1 .1-.1 .1-.1-.1-.2-.3-.1v-.2h.3v-.3l-.1-.1-.2 .1-.1 .2h-.2zM130.6 17.6a.52 .52 0 0 1 .8 .1 .52 .52 0 0 1-.3 .8l-.3 .2h.6v.3h-1a1.11 1.11 0 0 1 .7-.9v-.3l-.2-.1-.1 .1-.1 .2h-.3zM132.2 17.6l.3-.1a.42 .42 0 0 1 .5 .4h-.3l-.2-.2-.2 .1-.1 .3 .3-.1a.52 .52 0 0 1 .4 .8 .52 .52 0 0 1-.9 0v-.2a1.04 1.04 0 0 1 .2-1zM132.3 18.4l.2-.1h.1l.1 .4-.2 .1a.28 .28 0 0 1-.2-.4z"/>
<path d="M133.5 18.3h.6v.2h-.6zM134.6 17.7a.53 .53 0 0 1 1 .2l-.2 .3a.39 .39 0 0 1 .2 .6 .57 .57 0 0 1-.6 .2 .57 .57 0 0 1-.5-.4l.1-.3 .2-.1-.2-.3zM134.9 18.4h.3v.3h-.3zM134.9 17.8h.3v.2h-.3zM136.2 17.7a.53 .53 0 0 1 .9 .2l-.2 .3a.39 .39 0 0 1 .2 .6 .57 .57 0 0 1-.6 .2 .57 .57 0 0 1-.4-.4v-.3l.2-.1-.2-.3zM136.5 18.4h.3v.3h-.4zM136.5 17.8h.3v.2h-.3zM137.8 17.6a.52 .52 0 0 1 .8 .1 .52 .52 0 0 1-.3 .8l-.3 .2h.7v.3h-1.1a1.1 1.1 0 0 1 .7-.9v-.3l-.2-.1-.1 .1-.1 .2h-.3zM139.1 17.5h1.2v.2a2.01 2.01 0 0 0-.6 1.3h-.3a2.05 2.05 0 0 1 .5-1.2h-.8z"/>
<circle cx="15.5" cy="18.4" r=".61"/>
<circle cx="15.6" cy="18.4" r=".32"/>
<circle cx="32.2" cy="18.4" r=".61"/>
<circle cx="32.2" cy="18.4" r=".32"/>
<circle cx="33.9" cy="18.5" r=".31"/>
<circle cx="51.3" cy="18.5" r=".3"/>
<circle cx="81.4" cy="18.4" r=".61"/>
<circle cx="81.4" cy="18.4" r=".32"/>
</g>
<path d="M12.8 10.2a4 4 0 0 1 4.8-.3l-.7 1.9a1.97 1.97 0 0 0-2.1-.4l-.1 .2a1.17 1.17 0 0 0 1.2 .5 2.23 2.23 0 0 1 1.9 1.9 2.23 2.23 0 0 1-1.2 2.4 5.3 5.3 0 0 1-4.8-.2l.8-2.1a2.41 2.41 0 0 0 2.3 .7l.2-.3a1.05 1.05 0 0 0-1.1-.5 2.05 2.05 0 0 1-1.6-3.3z" fill="#fff"/>
<path d="M12.8 10.2a4 4 0 0 1 4.8-.3l-.7 1.9a1.97 1.97 0 0 0-2.1-.4l-.1 .2a1.17 1.17 0 0 0 1.2 .5 2.23 2.23 0 0 1 1.9 1.9 2.23 2.23 0 0 1-1.2 2.4 5.3 5.3 0 0 1-4.8-.2l.8-2.1a2.41 2.41 0 0 0 2.3 .7l.2-.3a1.05 1.05 0 0 0-1.1-.5 2.05 2.05 0 0 1-1.6-3.3z" fill="none" stroke="#fff" stroke-width=".35"/>
<path d="M17.7 9.4a11.2 11.2 0 0 1 4.9 .4 3.7 3.7 0 0 1 .5 6.4l-1.3 .5h-4.1zM20.3 11.7v2.8a1.45 1.45 0 0 0 1.8-1.4 1.45 1.45 0 0 0-1.8-1.4z" fill="#fff"/>
<path d="M17.7 9.4a11.2 11.2 0 0 1 4.9 .4 3.7 3.7 0 0 1 .5 6.4l-1.3 .5h-4.1zM20.3 11.7a1.45 1.45 0 0 1 1.8 1.4 1.45 1.45 0 0 1-1.8 1.4z" fill="none" stroke="#fff" stroke-width=".35"/>
<path d="M24.5 9.4h3.4a2.65 2.65 0 0 1 2.8 1.8 2.65 2.65 0 0 1-1.2 3.1l-1.1 .2h-1.4v2.2h-2.5zM27 11.4v1.3a1.32 1.32 0 0 0 1.2-.3l.1-.4a.75 .75 0 0 0-1-.6z" fill="#fff"/>
<path d="M24.5 9.4h3.4a2.65 2.65 0 0 1 2.8 1.8 2.65 2.65 0 0 1-1.2 3.1l-1.1 .2h-1.4v2.2h-2.5zM27 11.4a1.48 1.48 0 0 1 1.2 .3 .71 .71 0 0 1-.1 .8 .71 .71 0 0 1-.8 .2h-.3z" fill="none" stroke="#fff" stroke-width=".35"/>
<path d="M32.4 10.2a4 4 0 0 1 4.7-.3l-.7 1.9a1.97 1.97 0 0 0-2-.4l-.1 .2a1.17 1.17 0 0 0 1.1 .5 2.23 2.23 0 0 1 2 1.9 2.23 2.23 0 0 1-1.3 2.4 5.3 5.3 0 0 1-4.7-.2l.8-2.1a2.4 2.4 0 0 0 2.2 .7l.3-.3a1.05 1.05 0 0 0-1.2-.5 2.05 2.05 0 0 1-1.5-3.3z" fill="#fff"/>
<path d="M32.4 10.2a4 4 0 0 1 4.7-.3l-.7 1.9a1.97 1.97 0 0 0-2-.4l-.1 .2a1.17 1.17 0 0 0 1.1 .5 2.23 2.23 0 0 1 2 1.9 2.23 2.23 0 0 1-1.3 2.4 5.3 5.3 0 0 1-4.7-.2l.8-2.1a2.4 2.4 0 0 0 2.2 .7l.3-.3a1.05 1.05 0 0 0-1.2-.5 2.05 2.05 0 0 1-1.5-3.3z" fill="none" stroke="#fff" stroke-width=".35"/>
<path d="M37.2 9.4h2.7v7.3h-2.7z" fill="#fff"/>
<path d="M37.2 9.4h2.7v7.3h-2.7z" fill="none" stroke="#fff" stroke-width=".35"/>
<path d="M31.8 9.4h.2l-2 7.3h-.2z" fill="#fff"/>
<path d="M31.8 9.4h.2l-2 7.3h-.2z" fill="none" stroke="#fff" stroke-width=".35"/>
<g fill="#000">
<path d="M117.7 -.1h25.3v10h-25.3zM12.8 10.2a4 4 0 0 1 4.8-.3l-.7 1.9a1.97 1.97 0 0 0-2.1-.4l-.1 .2a1.17 1.17 0 0 0 1.2 .5 2.23 2.23 0 0 1 1.9 1.9 2.23 2.23 0 0 1-1.2 2.4 5.3 5.3 0 0 1-4.8-.2l.8-2.1a2.41 2.41 0 0 0 2.3 .7l.2-.3a1.05 1.05 0 0 0-1.1-.5 2.05 2.05 0 0 1-1.6-3.3zM31.8 9.4h.2l-2 7.3h-.2zM32.4 10.2a4 4 0 0 1 4.7-.3l-.7 1.9a1.97 1.97 0 0 0-2-.4l-.1 .2a1.17 1.17 0 0 0 1.1 .5 2.23 2.23 0 0 1 2 1.9 2.23 2.23 0 0 1-1.3 2.4 5.3 5.3 0 0 1-4.7-.2l.8-2.1a2.4 2.4 0 0 0 2.2 .7l.3-.3a1.05 1.05 0 0 0-1.2-.5 2.05 2.05 0 0 1-1.5-3.3zM37.2 9.4h2.7v7.3h-2.7z"/>
<path d="M17.7 9.4a11.2 11.2 0 0 1 4.9 .4 3.7 3.7 0 0 1 .5 6.4l-1.3 .5h-4.1zM20.3 11.7v2.8a1.45 1.45 0 0 0 1.8-1.4 1.45 1.45 0 0 0-1.8-1.4z"/>
<path d="M24.5 9.4h3.4a2.65 2.65 0 0 1 2.8 1.8 2.65 2.65 0 0 1-1.2 3.1l-1.1 .2h-1.4v2.2h-2.5zM27 11.4v1.3a1.32 1.32 0 0 0 1.2-.3l.1-.4a.75 .75 0 0 0-1-.6z"/>
</g>
<path d="M41.4 16.6h101.3" fill="none" stroke="#000" stroke-width=".18"/>
<g fill="#fff">
<path d="M42.2 7.6h.6v.2h-.2l-.2 1h.2l-.1 .2h-.6l.1-.2h.1l.3-1h-.2z"/>
<path d="M43.2 8l.3-.1v.3a.3 .3 0 0 1 .4-.3 .3 .3 0 0 1 .2 .4l-.2 .7h-.2l.1-.7v-.1a.87 .87 0 0 0-.5 .8h-.2z"/>
<path d="M44.7 8.1a.53 .53 0 0 1 .8-.1l-.1 .2-.2-.1a.47 .47 0 0 0-.3 .7h.3l.1 .2a.44 .44 0 0 1-.7-.4z"/>
<path d="M46.1 7.5h.2l-.1 .6 .3-.2 .2 .1 .1 .2-.2 .8h-.3l.2-.8h-.1a.95 .95 0 0 0-.4 .8h-.2z"/>
<path d="M48.1 7.5h.2l-1.1 1.9h-.2z"/>
<path d="M49 7.6h.3v.8l.5-.8h.2l-.2 1.4h-.3l.3-1.1-.5 .8h-.1l-.1-.8-.2 1.1h-.3z"/>
<path d="M52.1 7.7h.3l-.1 .3h.3v.2h-.3l-.1 .5v.1h.2l.1 .2-.4 .1-.2-.1v-.2l.1-.6-.2-.1 .1-.1h.2z"/>
<path d="M53.1 8l.2-.1 .1 .3 .4-.3-.2 .3a.35 .35 0 0 0-.3 .4l-.1 .4h-.3z"/>
<path d="M55.2 8.1a.53 .53 0 0 1 .7-.1l-.1 .2-.2-.1a.47 .47 0 0 0-.3 .7h.4v.2a.44 .44 0 0 1-.7-.4z"/>
<path d="M62.3 7.6h.6l-.1 .2h-.1l-.3 1h.2l-.1 .2h-.5v-.2h.1l.3-1h-.2z"/>
<path d="M63.3 8l.2-.1v.3a.3 .3 0 0 1 .4-.3 .3 .3 0 0 1 .2 .4l-.2 .7h-.2l.1-.7v-.1a.87 .87 0 0 0-.4 .8h-.3z"/>
<path d="M64.8 8.1a.53 .53 0 0 1 .7-.1l-.1 .2-.2-.1a.47 .47 0 0 0-.3 .7h.3l.1 .2a.44 .44 0 0 1-.7-.4z"/>
<path d="M66.1 7.5h.3l-.2 .6 .4-.2 .1 .1 .1 .2-.2 .8h-.3l.2-.8h-.1a.95 .95 0 0 0-.4 .8h-.2z"/>
<path d="M68.1 7.5h.3l-1.2 1.9h-.2z"/>
<path d="M69 7.6h.3v.8l.5-.8h.2l-.2 1.4h-.2l.2-1.1-.5 .8h-.1l-.1-.8-.2 1.1h-.3z"/>
<path d="M72.1 7.7h.3l-.1 .3h.4l-.1 .2h-.3l-.1 .5 .1 .1h.2v.2l-.3 .1-.2-.1-.1-.2 .1-.6-.1-.1v-.1h.2z"/>
<path d="M73.1 8l.2-.1 .1 .3 .4-.3-.1 .3a.35 .35 0 0 0-.4 .4l-.1 .4h-.2z"/>
<path d="M75.2 8.1a.53 .53 0 0 1 .7-.1l-.1 .2-.2-.1a.47 .47 0 0 0-.3 .7h.4v.2a.44 .44 0 0 1-.7-.4z"/>
<path d="M82.3 7.6h.6l-.1 .2h-.1l-.3 1h.2v.2h-.6v-.2h.2l.2-1h-.2z"/>
<path d="M83.3 8l.2-.1v.3a.3 .3 0 0 1 .4-.3 .3 .3 0 0 1 .2 .4l-.2 .7h-.2l.2-.7-.1-.1a.87 .87 0 0 0-.4 .8h-.3z"/>
<path d="M84.8 8.1a.53 .53 0 0 1 .7-.1l-.1 .2-.2-.1a.47 .47 0 0 0-.3 .7h.3l.1 .2a.44 .44 0 0 1-.7-.4z"/>
<path d="M86.1 7.5h.3l-.1 .6 .3-.2 .2 .1v.2l-.2 .8h-.2l.1-.8h-.1a.95 .95 0 0 0-.4 .8h-.2z"/>
<path d="M88.2 7.5h.2l-1.2 1.9h-.2z"/>
<path d="M89 7.6h.3l.1 .8 .4-.8h.3l-.3 1.4h-.2l.2-1.1-.5 .8h-.1l-.1-.8-.2 1.1h-.3z"/>
<path d="M92.2 7.7h.2v.3h.3l-.1 .2h-.3l-.1 .5 .1 .1h.2v.2l-.3 .1-.2-.1-.1-.2 .1-.6-.1-.1v-.1h.2z"/>
<path d="M93.1 8l.3-.1v.3l.4-.3-.1 .3a.35 .35 0 0 0-.4 .4l-.1 .4h-.2z"/>
<path d="M95.2 8.1a.53 .53 0 0 1 .8-.1l-.1 .2-.3-.1a.47 .47 0 0 0-.2 .7h.3l.1 .2a.45 .45 0 0 1-.8-.4z"/>
<path d="M102.3 7.6h.6v.2h-.2l-.2 1h.1v.2h-.6v-.2h.2l.2-1h-.1z"/>
<path d="M103.3 8l.2-.1 .1 .3a.3 .3 0 0 1 .3-.3 .3 .3 0 0 1 .2 .4l-.1 .7h-.3l.2-.7-.1-.1a.87 .87 0 0 0-.4 .8h-.3z"/>
<path d="M104.8 8.1a.53 .53 0 0 1 .7-.1l-.1 .2-.2-.1a.47 .47 0 0 0-.3 .7h.4v.2a.44 .44 0 0 1-.7-.4z"/>
<path d="M106.1 7.5h.3l-.1 .6 .3-.2 .2 .1v.2l-.2 .8h-.2l.2-.8h-.1a.95 .95 0 0 0-.4 .8h-.3z"/>
<path d="M108.2 7.5h.2l-1.2 1.9h-.2z"/>
<path d="M109.1 7.6h.2l.1 .8 .4-.8h.3l-.3 1.4h-.2l.2-1.1-.4 .8h-.2v-.8l-.3 1.1h-.2z"/>
<path d="M112.2 7.7h.2v.3h.3l-.1 .2h-.3l-.1 .5 .1 .1h.2v.2l-.3 .1-.2-.1-.1-.2 .2-.6-.2-.1v-.1h.2z"/>
<path d="M113.2 8l.2-.1v.3l.4-.3-.1 .3a.35 .35 0 0 0-.4 .4l-.1 .4h-.2z"/>
<path d="M115.2 8.1a.53 .53 0 0 1 .8-.1l-.1 .2-.2-.1a.47 .47 0 0 0-.3 .7h.3l.1 .2a.44 .44 0 0 1-.7-.4z"/>
<path d="M50.6 8.1a.49 .49 0 0 1 .8 0v.1a.59 .59 0 0 1-.7 .4v.2h.2h.3l.1 .1a.48 .48 0 0 1-.9-.2zM50.9 8.2l-.2 .2h.4v-.2l-.1-.1z"/>
<path d="M54.1 8h.5l-.2 1h-.3l.2-.8h-.2zM54.3 7.7a.2 .2 0 0 1 .4 0 .2 .2 0 0 1-.4 0z"/>
<path d="M70.6 8.1a.49 .49 0 0 1 .8 0v.1a.59 .59 0 0 1-.7 .4v.2h.2h.3l.1 .1a.48 .48 0 0 1-.8-.2zM70.9 8.2l-.1 .2h.3l.1-.2-.2-.1z"/>
<path d="M74.1 8h.5l-.2 1h-.3l.2-.8h-.2zM74.3 7.7a.2 .2 0 0 1 .4 0 .2 .2 0 0 1-.4 0z"/>
<path d="M90.7 8.1a.49 .49 0 0 1 .7 0v.1a.59 .59 0 0 1-.7 .4l.1 .2h.1h.3l.1 .1a.48 .48 0 0 1-.8-.2zM90.9 8.2l-.1 .2h.3l.1-.2-.1-.1z"/>
<path d="M94.2 8h.4l-.2 1h-.3l.2-.8h-.2zM94.4 7.7a.18 .18 0 0 1 .3 0 .18 .18 0 0 1-.3 0z"/>
<path d="M110.7 8.1a.49 .49 0 0 1 .7 0l.1 .1a.59 .59 0 0 1-.7 .4v.2h.2h.2l.1 .1a.48 .48 0 0 1-.8-.2zM110.9 8.2l-.1 .2h.3l.1-.2-.1-.1z"/>
<path d="M114.2 8h.4l-.2 1h-.2l.1-.8h-.2zM114.4 7.7a.18 .18 0 0 1 .3 0 .18 .18 0 0 1-.3 0z"/>
</g>
<g fill="#000">
<path d="M19.6 22.4h1.6v1.6h-1.6z" fill-rule="evenodd"/>
<path d="M75.8 22.5h1.6v1.5h-1.6z" fill-rule="evenodd"/>
<path d="M107 22.5h1.5v1.5h-1.5z" fill-rule="evenodd"/>
</g>
<path d="M22.9 21h27.7v4.2h-27.7z" fill-rule="evenodd" fill="#000" stroke="#000" stroke-width=".15"/>
<g fill="#ccedf4" stroke="#000" stroke-width=".15">
<path d="M101.9 118.8h38.2v54.2h-38.2z" fill-rule="evenodd"/>
<path d="M13.1 119h38.1v57h-38.1z" fill-rule="evenodd"/>
<path d="M57.5 119h38.3v57.1h-38.3z" fill-rule="evenodd"/>
</g>
<g fill="#e7e6e7">
<path d="M25.8 123.6h25.4v5.1h-25.4z" fill-rule="evenodd"/>
<path d="M70.2 123.7h25.4v4.9h-25.4z" fill-rule="evenodd"/>
<path d="M114.7 123.7h25.3v5h-25.3z" fill-rule="evenodd"/>
</g>
<g fill="none" stroke="#000" stroke-width=".15">
<path d="M25.8 119v57.1M70.3 118.9v57.2M114.7 118.7v54.2M13 128.7h38.3M13 134.5h38.1M25.7 123.7h25.5M38.5 123.6v52.4M57.5 128.7h38.3M57.6 134.5h38.2M70.2 123.7h25.6M83 123.7v52.4M101.9 128.6h38.1"/>
<path d="M101.9 134.6h38.1M114.6 123.7h25.4M127.4 123.7v49.3M13 152.4h38.1M13 143.4h38.1M57.5 152.4h38.3M57.6 143.4h38.1M101.9 152.4h38.1M101.9 143.4h38.1M13 161.2h38.1M13 170.1h38.1M57.5 170.1h38.2"/>
<path d="M57.5 161.2h38.3M101.9 170.1h38.1M101.9 161.2h38.1"/>
</g>
<g fill="#ccedf4" stroke="#000" stroke-width=".15">
<path d="M82.7 71.5h41.4v16.5h-41.4z" fill-rule="evenodd"/>
<path d="M53.3 75.2h2.7v2.7h-2.7z" fill-rule="evenodd"/>
<path d="M49.6 75.2h2.7v2.7h-2.7z" fill-rule="evenodd"/>
<path d="M57 75.2h2.7v2.7h-2.7z" fill-rule="evenodd"/>
<path d="M64.2 75.2h2.7v2.7h-2.7z" fill-rule="evenodd"/>
<path d="M60.5 75.2h2.7v2.7h-2.7z" fill-rule="evenodd"/>
<path d="M67.9 75.2h2.7v2.7h-2.7z" fill-rule="evenodd"/>
</g>
<path d="M50.8 78.3h7.7v1.5h-7.7zM54.7 79.8v3M61.8 78.3h7.4v1.5h-7.4zM65.5 79.8v1.7M82.7 78.9h41.3M95.4 71.5v16.5M108.2 71.5v16.5M52.9 82.8h1.8" fill="none" stroke="#000" stroke-width=".15"/>
<path d="M50 78.3h21.1" fill="none" stroke="#fefffe" stroke-width=".39"/>
<path d="M139.9 53h12.5v45.3h-12.5z" fill-rule="evenodd" fill="#000" stroke="#000" stroke-width=".34"/>
<text font-size="4.2" fill="#fff" x="125.3" y="6.5">NEW</text>
<text font-size="4.2" fill="#fefffe" x="144.4" y="92.6" transform="rotate(-90 144.4 92.6)">1 – TIMING BELTS</text>
<g font-size="3.9">
<text x="57.2" y="14.7">HTD</text>
<text x="68.2" y="14.7">Double-Sided Timing Belts - 5 mm Pitch</text>
</g>
<text font-size="3.5" fill="#fefffe" x="23.9" y="24.3">TRUE METRIC</text>
<text font-size="2.9" x="65.1" y="13.8">®</text>
<g font-size="2.8">
<text x="51.3" y="24.2">PROFILE</text>
<text x="78.7" y="24.1">NEOPRENE</text>
<text x="110" y="24.1">6, 9 &amp; 15 mm WIDE</text>
<text x="26.9" y="73.5">CATALOG NUMBER DESIGNATION:</text>
<text x="28.7" y="77.6">A</text>
<text x="33.1" y="77.6">6 R 2 5 M D</text>
<text x="85.1" y="74.7">Width</text>
<text x="85.5" y="77.8">Code</text>
<text x="97.8" y="77.8">Width</text>
<text x="99.1" y="74.7">Belt</text>
<text x="109" y="77.8">Inch Width</text>
<text x="109" y="74.7">Equivalent</text>
<text x="32.1" y="83.6">No. of Grooves</text>
<text x="57.7" y="83.7">Width Code</text>
<text x="15.5" y="123.3">No. of</text>
<text x="29.9" y="122.3">Pitch Length</text>
<text x="59.9" y="123.2">No. of</text>
<text x="74.4" y="122.3">Pitch Length</text>
<text x="104.4" y="123.2">No. of</text>
<text x="118.9" y="122.3">Pitch Length</text>
<text x="13.8" y="126.7">Grooves</text>
<text x="58.1" y="126.6">Grooves</text>
<text x="102.6" y="126.6">Grooves</text>
<text x="137.2" y="195">1–29</text>
</g>
<text font-size="2.5" fill="#fefffe" x="47.8" y="23.5">®</text>
<g font-size="2.5">
<text x="60.3" y="45.9">(.197)</text>
<text x="62.7" y="43.5">5</text>
<text x="72.4" y="45.9">(.082)</text>
<text x="73" y="43.5">2.08</text>
<text x="42.7" y="56.9">(.209)</text>
<text x="44" y="54.4">5.3</text>
<text x="31.7" y="65.6">NOTE: Dimensions in ( ) are inch size</text>
<text x="87" y="81.7">060</text>
<text x="99.3" y="81.8">6 mm</text>
<text x="113.7" y="81.8">.236</text>
<text x="31.9" y="86.1">(See tables below)</text>
<text x="59.8" y="86.2">(See right)</text>
<text x="87" y="84.5">090</text>
<text x="87" y="87.2">150</text>
<text x="98" y="87.2">15 mm</text>
<text x="99.3" y="84.5">9 mm</text>
<text x="113.7" y="84.5">.354</text>
<text x="113.7" y="87.2">.591</text>
<text x="42" y="92.2">Example: A 6R25MD092150 is a 92 Groove 15 mm Wide Belt.</text>
<text x="25" y="98.2">MATERIAL: Nylon Covered, Fiberglass Reinforced, Neoprene</text>
<text x="25" y="101.8">BREAKING STRENGTH: 316 N per 1 mm (226 lbs. per 1/8&quot;) Belt Width; not representative of the</text>
<text x="54.4" y="104.8">load-carrying capacity of the belt.</text>
<text x="25" y="108.4">WORKING TENSION: 454 N for 25.4 mm belt (102 lbs. for 1&quot; belt). For more on Working</text>
<text x="51.2" y="111.3">Tension, see the technical section.</text>
<text x="25" y="114.9">TEMPERATURE RANGE: -34°C to +85°C (-30°F to +185°F)</text>
<text x="18.2" y="130.9">80</text>
<text x="30" y="127">mm</text>
<text x="30.1" y="130.8">400</text>
<text x="41" y="130.8">15.748</text>
<text x="42.3" y="127">Inch</text>
<text x="61.5" y="130.8">117</text>
<text x="74.4" y="127">mm</text>
<text x="74.5" y="130.8">585</text>
<text x="85.6" y="130.9">22.031</text>
<text x="86.8" y="127">Inch</text>
<text x="106" y="130.8">149</text>
<text x="118.9" y="127">mm</text>
<text x="119" y="130.9">745</text>
<text x="129.8" y="130.9">29.331</text>
<text x="131.2" y="127">Inch</text>
<text x="18.2" y="133.9">83</text>
<text x="18.2" y="136.8">85</text>
<text x="30.1" y="133.8">415</text>
<text x="30.1" y="136.7">425</text>
<text x="41" y="133.8">16.339</text>
<text x="41" y="136.7">16.732</text>
<text x="61.5" y="133.8">118</text>
<text x="61.5" y="136.7">120</text>
<text x="74.5" y="133.7">590</text>
<text x="74.5" y="136.7">600</text>
<text x="85.6" y="133.9">23.228</text>
<text x="85.6" y="136.8">23.622</text>
<text x="106" y="133.8">151</text>
<text x="106" y="136.7">153</text>
<text x="119" y="133.9">755</text>
<text x="119" y="136.8">765</text>
<text x="129.8" y="133.9">29.724</text>
<text x="129.8" y="136.8">30.118</text>
<text x="18.2" y="139.8">90</text>
<text x="18.2" y="142.7">92</text>
<text x="30.1" y="139.7">450</text>
<text x="30.1" y="142.7">460</text>
<text x="41" y="139.7">17.717</text>
<text x="41" y="142.7">18.110</text>
<text x="61.5" y="139.7">122</text>
<text x="61.5" y="142.7">123</text>
<text x="74.5" y="139.7">610</text>
<text x="74.5" y="142.6">615</text>
<text x="85.6" y="139.8">24.016</text>
<text x="85.6" y="142.7">24.213</text>
<text x="106" y="139.7">155</text>
<text x="106" y="142.7">158</text>
<text x="119" y="139.8">775</text>
<text x="119" y="142.7">790</text>
<text x="129.8" y="139.8">30.512</text>
<text x="129.8" y="142.7">31.102</text>
<text x="18.2" y="145.7">95</text>
<text x="18.2" y="148.7">96</text>
<text x="30.1" y="145.6">475</text>
<text x="30.1" y="148.6">480</text>
<text x="41" y="145.6">18.701</text>
<text x="41" y="148.6">18.898</text>
<text x="61.5" y="145.6">127</text>
<text x="61.5" y="148.6">128</text>
<text x="74.5" y="145.6">635</text>
<text x="74.5" y="148.5">640</text>
<text x="85.6" y="145.7">25.000</text>
<text x="85.6" y="148.7">25.197</text>
<text x="106" y="145.6">160</text>
<text x="106" y="148.6">166</text>
<text x="119" y="145.7">800</text>
<text x="119" y="148.7">830</text>
<text x="129.8" y="145.7">31.496</text>
<text x="129.8" y="148.7">32.677</text>
<text x="16.8" y="154.6">100</text>
<text x="18.2" y="151.6">99</text>
<text x="30.1" y="151.6">495</text>
<text x="30.1" y="154.5">500</text>
<text x="41" y="151.6">19.488</text>
<text x="41" y="154.5">19.685</text>
<text x="61.5" y="151.6">131</text>
<text x="61.5" y="154.5">133</text>
<text x="74.5" y="151.5">655</text>
<text x="74.5" y="154.5">665</text>
<text x="85.6" y="151.6">25.787</text>
<text x="85.6" y="154.6">26.181</text>
<text x="106" y="151.6">167</text>
<text x="106" y="154.5">170</text>
<text x="119" y="151.6">835</text>
<text x="119" y="154.6">850</text>
<text x="129.8" y="151.6">32.874</text>
<text x="129.8" y="154.6">33.465</text>
<text x="16.8" y="157.6">104</text>
<text x="16.8" y="160.5">107</text>
<text x="30.1" y="157.5">520</text>
<text x="30.1" y="160.4">535</text>
<text x="41" y="157.5">20.472</text>
<text x="41" y="160.4">21.063</text>
<text x="61.5" y="157.5">134</text>
<text x="61.5" y="160.4">136</text>
<text x="74.5" y="157.4">670</text>
<text x="74.5" y="160.4">680</text>
<text x="85.6" y="157.6">26.378</text>
<text x="85.6" y="160.5">26.772</text>
<text x="106" y="157.5">174</text>
<text x="106" y="160.4">178</text>
<text x="119" y="157.6">870</text>
<text x="119" y="160.5">890</text>
<text x="129.8" y="157.6">34.252</text>
<text x="129.8" y="160.5">35.039</text>
<text x="16.8" y="163.5">111</text>
<text x="16.8" y="166.5">112</text>
<text x="30.1" y="163.4">555</text>
<text x="30.1" y="166.4">560</text>
<text x="41" y="163.4">21.850</text>
<text x="41" y="166.4">22.047</text>
<text x="61.5" y="163.4">137</text>
<text x="61.5" y="166.4">139</text>
<text x="74.5" y="163.4">685</text>
<text x="74.5" y="166.3">695</text>
<text x="85.6" y="163.5">26.968</text>
<text x="85.6" y="166.5">27.362</text>
<text x="106" y="163.4">185</text>
<text x="106" y="166.4">186</text>
<text x="119" y="163.5">925</text>
<text x="119" y="166.5">930</text>
<text x="129.8" y="163.5">36.417</text>
<text x="129.8" y="166.5">36.614</text>
<text x="16.8" y="169.4">113</text>
<text x="16.8" y="172.4">115</text>
<text x="30.1" y="169.3">565</text>
<text x="30.1" y="172.3">575</text>
<text x="41" y="169.3">22.244</text>
<text x="41" y="172.3">22.638</text>
<text x="61.5" y="169.3">140</text>
<text x="61.5" y="172.3">142</text>
<text x="74.5" y="169.3">700</text>
<text x="74.5" y="172.3">710</text>
<text x="85.6" y="169.4">27.559</text>
<text x="85.6" y="172.4">27.953</text>
<text x="106" y="169.3">187</text>
<text x="106" y="172.3">190</text>
<text x="119" y="169.4">935</text>
<text x="119" y="172.4">950</text>
<text x="129.8" y="169.4">36.811</text>
<text x="129.8" y="172.4">37.402</text>
<text x="16.8" y="175.3">116</text>
<text x="30.1" y="175.3">580</text>
<text x="41" y="175.3">22.835</text>
<text x="42.5" y="179.9">Special Widths - cut to size from sleeves available from stock.</text>
<text x="61.5" y="175.3">148</text>
<text x="74.5" y="175.2">740</text>
<text x="85.6" y="175.3">29.134</text>
<text x="109.7" y="175.7">Continued on the next page</text>
<text x="48.6" y="183.4">Pulleys are available with metric or inch standards.</text>
</g>
</svg>
